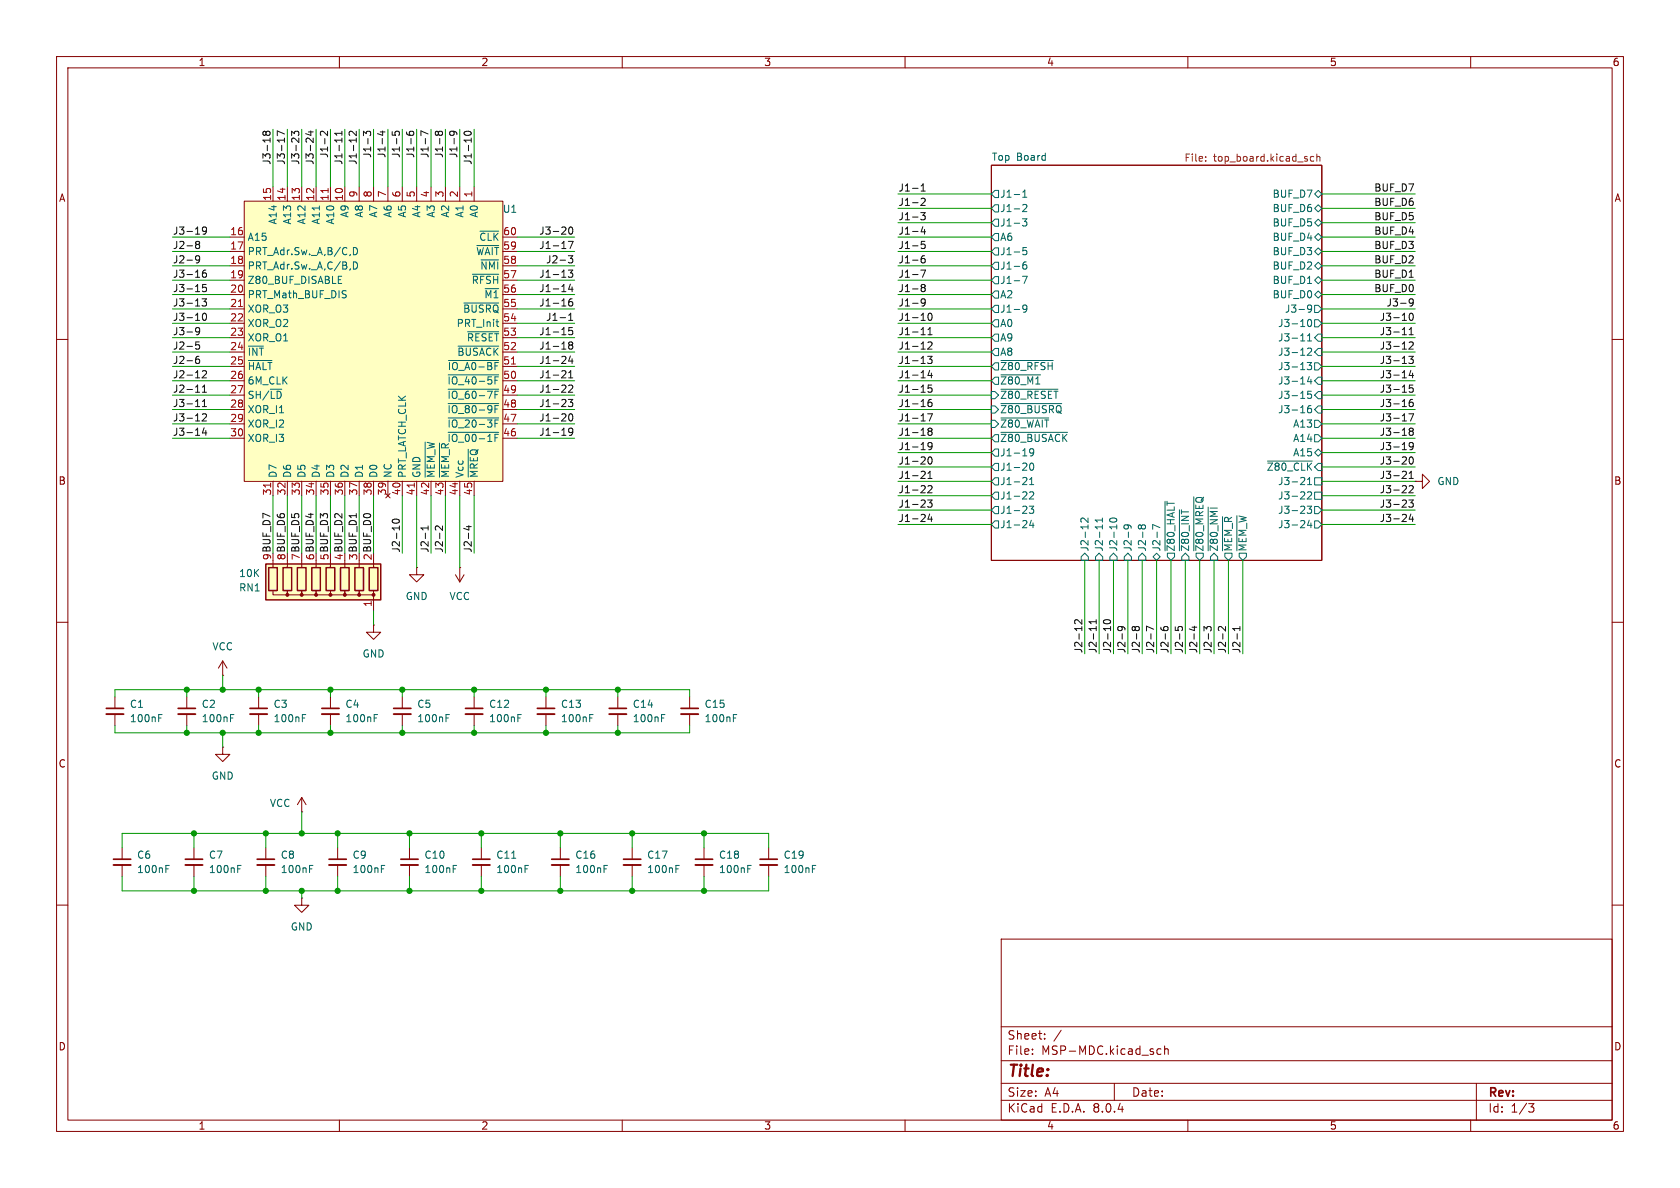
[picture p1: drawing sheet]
<svg xmlns="http://www.w3.org/2000/svg" width="297mm" height="210mm" viewBox="0 0 297 210" stroke-linecap="round" stroke-linejoin="round" font-family="sans-serif">
<g fill="none" stroke="#840000" stroke-width=".18">
<path d="M10 10h277v190h-277zM12 12h273v186h-273zM60 10v2M110 10v2M160 10v2M210 10v2M260 10v2M175.3 29.2h58.4v69.9h-58.4zM10 60h2M285 60h2M10 110h2M66 110.5v1.3h1.3l-1.3 1.2-1.2-1.2h1.2"/>
<path d="M66 110.5h.1M73.7 100.3v1.3h1.2l-1.2 1.3-1.3-1.3h1.3M73.7 100.3h.1M80.5 101.6l.8 1.3M81.3 100.3h.1M81.3 100.3v2.6M82 101.6l-.7 1.3M285 110h2M20.3 123.2v2M20.3 126.2v2.1M33 123.2v2M33 126.2v2.1"/>
<path d="M39.4 132.1v1.3h1.2l-1.2 1.2-1.3-1.2h1.3M39.4 132.1h.1M45.7 123.2v2M45.7 126.2v2.1M58.4 123.2v2M58.4 126.2v2.1M109.2 123.2v2M109.2 126.2v2.1M121.9 123.2v2M121.9 126.2v2.1M10 160h2M47 149.9v2"/>
<path d="M47 152.9v2M53.3 143.5h.1M53.3 141l-.7 1.2M53.3 141v2.5M53.3 141l.8 1.2M59.7 149.9v2M59.7 152.9v2M72.4 149.9v2M72.4 152.9v2M99.1 149.9v2M99.1 152.9v2M111.8 149.9v2"/>
<path d="M111.8 152.9v2M124.5 149.9v2M124.5 152.9v2M135.9 149.9v2M135.9 152.9v2M285 160h2M177 166h108v32h-108zM60 198v2M110 198v2M160 198v2M177 194.5h108M177 191.5h108"/>
<path d="M177 187.5h108M177 181.5h108M182.5 186.3v.1M182.5 185.5v.1M184.7 183.6v.1M184.7 182.8v.1M187.6 182.1l-1.3 2M197 191.5v3M204.5 186.1l.3 .3 .4-.1M205.2 185.5l-.4-.1-.3 .3M205.9 185.5l.2-.1 .4 .1v.9M205.9 184.9v1.5"/>
<path d="M210 198v2M260 198v2M261 191.5v6.5M270.2 195.1h1l-.5 .6 .4 .1 .1 .5-.3 .3h-.4"/>
</g>
<g fill="none" stroke="#006464" stroke-width=".18">
<path d="M175.3 36.8l.6-.6h.6v1.3h-.6zM175.3 39.4l.6-.7h.6v1.3h-.6zM175.9 33.7h.6v1.2h-.6l-.6-.6zM180.8 38.7h.7l-.4 .5 .4 .1v.5l-.2 .1-.5-.1M180.8 34.9h.7M180.8 34l.4-.4v1.3M180.8 36.3l.5-.2 .2 .4-.7 .9h.7M232.4 36.8l.6-.6 .7 .6-.7 .7zM232.4 39.4l.6-.7 .7 .7-.7 .6zM233 33.7l.7 .6-.7 .6-.6-.6zM175.3 41.9l.6-.6h.6v1.2h-.6zM175.3 44.5l.6-.7h.6v1.3h-.6z"/>
<path d="M175.3 47l.6-.6h.6v1.2h-.6zM175.3 49.5l.6-.6h.6v1.3h-.6zM175.3 57.2l.6-.7h.6v1.3h-.6zM175.3 59.7l.6-.6h.6v1.2h-.6zM175.9 51.4h.6v1.3h-.6l-.6-.6zM175.9 54h.6v1.2h-.6l-.6-.6zM180.8 48.8h.8l-.5 1.3M181.4 46.3l-.3 .1a.86 .86 0 0 0 0 1.2l.4-.2v-.4l-.2-.2h-.4l-.1 .2M181.5 43.8h-.6l-.1 .6 .2-.2 .4 .1 .1 .2v.4l-.2 .1-.5-.1M181.5 54.5l-.2 .2-.4-.1-.1-.1 .1-.5 .4-.1 .2 .1a.84 .84 0 0 1-.3 1.2h-.3M231.2 59.4l.3-.4v1.3M231.3 56.5h.2a.68 .68 0 0 1 .4 .6 .68 .68 0 0 1-.4 .6 .84 .84 0 0 1-.2-1.2z"/>
<path d="M231.9 54.5l-.3 .2-.3-.1-.1-.1 .1-.5 .3-.1 .2 .1a.84 .84 0 0 1-.3 1.2h-.2M232.4 41.9l.6-.6 .7 .6-.7 .6zM232.4 44.5l.6-.7 .7 .7-.7 .6zM232.4 47l.6-.6 .7 .6-.7 .6zM232.4 49.5l.6-.6 .7 .6-.7 .7zM232.4 52.1l.6-.7 .7 .7-.7 .6zM232.4 54h.6l.7 .6-.7 .6h-.6zM232.4 56.5h.6l.7 .7-.7 .6h-.6zM233 59.1h.7v1.2h-.7l-.6-.6zM175.3 62.2l.6-.6h.6v1.3h-.6zM175.3 64.8l.6-.7h.6v1.3h-.6zM175.3 67.3l.6-.6h.6v1.2h-.6z"/>
<path d="M175.3 69.2h.6l.6 .7-.6 .6h-.6zM175.3 71.8h.6l.6 .6-.6 .6h-.6zM175.3 74.3h.6l.6 .6-.6 .7h-.6zM175.3 77.5l.6-.7h.6v1.3h-.6zM176.9 63.7h9.3M176.9 66.3h7.1M176.9 68.8h10.1M176.9 71.3h10.8M176.9 73.9h8.5M176.9 76.4h11.8M182.7 79.9l-.2 .2-.4-.1-.1-.1 .1-.5 .4-.1 .2 .1a.84 .84 0 0 1-.3 1.2h-.3M229.9 60.3h.8"/>
<path d="M231.1 64.1h.8l-.4 .5 .3 .1v.5l-.2 .1-.5-.1M231.2 61.7l.4-.2 .3 .4-.8 .9h.8M231.2 60.3h.7M231.5 66.6l-.3 .9h.7M231.8 71.7l-.4 .1a.86 .86 0 0 0 0 1.2l.4-.2 .1-.4-.3-.2h-.3l-.1 .2M231.8 67v.9M231.8 69.2h-.6v.6l.1-.2 .5 .1 .1 .2-.1 .4-.2 .1-.4-.1M232.4 64.1h.6l.7 .7-.7 .6h-.6zM232.4 74.3h.6l.7 .6-.7 .7h-.6zM232.4 76.8h.6l.7 .7-.7 .6h-.6zM233 61.6h.7v1.3h-.7l-.6-.7zM233 66.7h.7v1.2h-.7l-.6-.6z"/>
<path d="M233 69.2h.7v1.3h-.7l-.6-.6zM233 71.8h.7v1.2h-.7l-.6-.6zM175.3 80l.6-.6h.6v1.2h-.6zM175.3 82.6l.6-.7h.6v1.3h-.6zM175.3 90.2l.6-.7h.6v1.3h-.6zM175.9 84.5h.6v1.2h-.6l-.6-.6zM175.9 87h.6v1.3h-.6l-.6-.7zM175.9 92.1h.6v1.2h-.6l-.6-.6zM181.3 84.4l.2 .2v.3l-.7 .8h.7M182 89.5h.7l-.4 .5 .4 .1v.5l-.2 .1-.5-.1M182 87.1l.5-.2 .2 .4-.7 .9h.7M182 85.7h.7"/>
<path d="M182 84.8l.4-.4v1.3M182.1 82l.2-.1a.68 .68 0 0 1 .5 .6 .68 .68 0 0 1-.5 .6l-.2-.1-.1-.4zM182.3 92l-.3 .9h.8M182.6 92.4v.9M191.8 97.8l.6 .6v.7h-1.3v-.7zM192.3 91.6v.8l-.9-.8-.3 .2 .1 .5M194.3 97.8l.6 .6v.7h-1.2v-.7zM194.9 91.6v.7M194.9 92.8v.7M194.9 91.9h-1.3l.4 .4M196.3 91.7a.68 .68 0 0 1 1.1 .3 .72 .72 0 0 1-1.2-.1zM196.8 97.8l.7 .6v.7h-1.3v-.7z"/>
<path d="M199.2 92.8l.3 .2-.1 .4-.2 .1-.4-.1-.1-.4 .1-.2a.84 .84 0 0 1 1.2 .3v.3M199.4 97.8l.6 .6v.7h-1.2v-.7zM201.3 98.4l.6-.6 .7 .6v.7h-1.3zM201.8 93l-.3-.2-.3 .2v.3l.3 .2 .3-.2M201.8 93l.2-.2h.4l.1 .2-.1 .4-.1 .1h-.3l-.2-.2M201.8 93v.3M203.8 98.4l.7-.6 .6 .6-.6 .7zM205 93.3l-1.2-.6v.9M206 88.6v8.8M206.4 97.8h1.2v.6l-.6 .7-.6-.7zM208.5 90.1v7.3M209.5 97.8l.7 .6v.7h-1.3v-.7z"/>
<path d="M211 87.8v9.6M211.5 97.8h1.2v.6l-.6 .7-.6-.7zM213.6 89.6v7.8M214.6 97.8l.7 .6v.7h-1.3v-.7zM216.1 91.3v6.1M216.5 97.8h1.3v.6l-.6 .7-.7-.7zM218.7 91.2v6.2M219.1 97.8h1.2v.6l-.6 .7-.6-.7zM224.1 81.5h7.9M230.4 84.4l.3 .2-.1 .3-.7 .8h.8M231.1 89.5h.8l-.4 .5 .3 .1v.5l-.2 .1-.5-.1M231.2 85.7h.7"/>
<path d="M231.2 87.1l.4-.2 .3 .4-.8 .9h.8M231.2 84.8l.3-.4v1.3M231.5 92l-.3 .9h.7M231.8 92.4v.9M232.4 80l.6-.6 .7 .6-.7 .6zM232.4 84.5h1.3v1.2h-1.3zM232.4 87h1.3v1.3h-1.3zM232.4 89.5h.6l.7 .7-.7 .6h-.6zM232.4 92.1h.6l.7 .6-.7 .6h-.6zM28.1 126.9h.4M28.1 126.3h.6M40.8 126.9h.4"/>
<path d="M40.8 126.3h.6M53.5 126.9h.4M53.5 126.3h.6M66.2 126.9h.4M66.2 126.3h.6M117 126.9h.4M117 126.3h.6M129.7 126.9h.4M129.7 126.3h.6M54.7 153.6h.4M54.7 153h.6M67.4 153.6h.4"/>
<path d="M67.4 153h.6M80.1 153.6h.4M80.1 153h.6M106.8 153.6h.4M106.8 153h.6M119.5 153.6h.4M119.5 153h.6M132.2 153.6h.4M132.2 153h.6M143.6 153.6h.4M143.6 153h.6"/>
</g>
<path d="M213.1 28.4v.1M213.1 27.7v.1M232.3 27.7h-.4l-.2 .2 .1 .5h.5M232.8 27.8l.2-.1h.3v.8M232.8 27.2v1.3" fill="none" stroke="#725600" stroke-width=".18"/>
<g fill="none" stroke="#840000" stroke-width=".33">
<path d="M18.8 126.2h3M31.5 126.2h3M44.2 126.2h3M56.9 126.2h3M107.7 126.2h3M120.4 126.2h3M45.5 152.9h3M58.2 152.9h3M70.9 152.9h3M97.5 152.9h3.1M110.2 152.9h3.1M122.9 152.9h3.1"/>
<path d="M134.4 152.9h3"/>
</g>
<g fill="none" stroke="#840000" stroke-width=".3">
<path d="M18.8 125.2h3M31.5 125.2h3M44.2 125.2h3M56.9 125.2h3M107.7 125.2h3M120.4 125.2h3M45.5 151.9h3M58.2 151.9h3M70.9 151.9h3M97.5 151.9h3.1M110.2 151.9h3.1M122.9 151.9h3.1"/>
<path d="M134.4 151.9h3"/>
</g>
<path d="M47 99.7h20.3v6.3h-20.3z" fill="#ffffc2"/>
<path d="M47 99.7h20.3v6.3h-20.3zM47.5 100.3h1.5v4.1h-1.5zM50 100.3h1.6v4.1h-1.6zM52.6 100.3h1.5v4.1h-1.5zM55.1 100.3h1.5v4.1h-1.5zM57.7 100.3h1.5v4.1h-1.5zM60.2 100.3h1.5v4.1h-1.5zM62.7 100.3h1.6v4.1h-1.6zM65.3 100.3h1.5v4.1h-1.5z" fill="none" stroke="#840000" stroke-width=".25"/>
<g fill="#840000" stroke="#840000" stroke-width=".18">
<circle cx="66" cy="105.2" r=".25"/>
<circle cx="63.5" cy="105.2" r=".25"/>
<circle cx="61" cy="105.2" r=".25"/>
<circle cx="58.4" cy="105.2" r=".25"/>
<circle cx="55.9" cy="105.2" r=".25"/>
<circle cx="53.3" cy="105.2" r=".25"/>
<circle cx="50.8" cy="105.2" r=".25"/>
</g>
<g fill="none" stroke="#840000" stroke-width=".18">
<path d="M48.3 99.1v1.2M50.8 99.1v1.2M53.3 99.1v1.2M55.9 99.1v1.2M58.4 99.1v1.2M61 99.1v1.2M63.5 99.1v1.2M66 99.1v1.2M39.4 119.4h.1M39.4 116.8l-.8 1.3M39.4 116.8v2.6M39.4 116.8l.7 1.3"/>
<path d="M48.3 104.4v.8h2.5v-.8v.8h2.5v-.8v.8h2.6v-.8v.8h2.5v-.8v.8h2.6v-.8v.8h2.5v-.8v.8h2.5v-.8M66 105.4v2.6M83.8 123.2v2M83.8 126.2v2.1M96.5 123.2v2M96.5 126.2v2.1M34.3 149.9v2M34.3 152.9v2M53.3 158.8v1.2h1.3l-1.3 1.3-1.2-1.3h1.2M53.3 158.8h.1"/>
</g>
<path d="M82.3 126.2h3M95 126.2h3M32.8 152.9h3" fill="none" stroke="#840000" stroke-width=".33"/>
<path d="M82.3 125.2h3M95 125.2h3M32.8 151.9h3" fill="none" stroke="#840000" stroke-width=".3"/>
<path d="M91.6 126.9h.4M91.6 126.3h.6M104.3 126.9h.4M104.3 126.3h.6M42 153.6h.4M42 153h.6" fill="none" stroke="#006464" stroke-width=".18"/>
<path d="M43.2 35.6h45.7v49.5h-45.7z" fill="#ffffc2"/>
<g fill="none" stroke="#840000" stroke-width=".18">
<path d="M43.2 35.6h45.7v49.5h-45.7zM48.3 33v2.6M50.8 33v2.6M53.3 33v2.6M55.9 33v2.6M58.4 33v2.6M61 33v2.6M63.5 33v2.6M66 33v2.6M68.6 33v2.6M71.1 33v2.6M73.7 33v2.6"/>
<path d="M76.2 33v2.6M78.7 33v2.6M81.3 33v2.6M83.8 33v2.6M40.6 41.9h2.6M40.6 44.5h2.6M40.6 47h2.6M40.6 49.5h2.6M40.6 52.1h2.6M40.6 54.6h2.6M40.6 57.2h2.6M40.6 59.7h2.6"/>
<path d="M88.9 41.9h2.5M88.9 44.5h2.5M88.9 47h2.5M88.9 49.5h2.5M88.9 52.1h2.5M88.9 54.6h2.5M88.9 57.2h2.5M88.9 59.7h2.5M40.6 62.2h2.6M40.6 64.8h2.6M40.6 67.3h2.6M40.6 69.9h2.6"/>
<path d="M40.6 72.4h2.6M40.6 74.9h2.6M40.6 77.5h2.6M88.9 62.2h2.5M88.9 64.8h2.5M88.9 67.3h2.5M88.9 69.9h2.5M88.9 72.4h2.5M88.9 74.9h2.5M88.9 77.5h2.5M48.3 85.1v2.5M50.8 85.1v2.5"/>
<path d="M53.3 85.1v2.5M55.9 85.1v2.5M58.4 85.1v2.5M61 85.1v2.5M63.5 85.1v2.5M66 85.1v2.5M68.6 85.1v2.5M71.1 85.1v2.5M73.7 85.1v2.5M76.2 85.1v2.5M78.7 85.1v2.5M81.3 85.1v2.5"/>
<path d="M83.8 85.1v2.5M250.2 85.1h1.3v-1.3l1.2 1.3-1.2 1.3v-1.3M250.2 85.1h.1M71.1 123.2v2M71.1 126.2v2.1M21.6 149.9v2M21.6 152.9v2M85.1 149.9v2M85.1 152.9v2"/>
</g>
<path d="M58 33.3v.7M42.2 54.2h.7M90.4 64.4h.7M47.8 85.4v.7M73.2 85.4v.7" fill="none" stroke="#a90000" stroke-width=".18"/>
<g fill="none" stroke="#006464" stroke-width=".18">
<path d="M59.8 49.4h.4M59.8 50.1h.6M59.8 48.8h.6M61 51.4h.2M61.1 52.1l.1 .2-.1 .3M62.5 43.8a.64 .64 0 0 1 .7 .6 .64 .64 0 0 1-.7 .6zM62.5 46.3a.64 .64 0 0 1 .7 .6 .64 .64 0 0 1-.7 .7zM82 53.6h6.2M82.7 58.6h5.5M83.5 48.5h4.7M84.3 43.4h3.9M84.9 40.9h3.3"/>
<path d="M85 45.9h3.2M87.7 56.9h.5M88 57.7h.2M43.9 63.7h4.2M75.2 78.1v6.3M77.7 78.3v6.1M79.2 76.4h9M79.2 73.9h9M79.2 71.3h9M79.2 68.8h9M79.2 66.3h9M79.3 63.7h8.9"/>
<path d="M81 61.2h7.2M82.8 79.4v5M78.9 126.9h.4M78.9 126.3h.6M29.3 153.6h.4M29.3 153h.6M90.5 151.7h.7M92.8 153.6h.4M92.8 153h.6"/>
</g>
<path d="M69.6 126.2h3M20.1 152.9h3M83.6 152.9h3" fill="none" stroke="#840000" stroke-width=".33"/>
<path d="M69.6 125.2h3M20.1 151.9h3M83.6 151.9h3" fill="none" stroke="#840000" stroke-width=".3"/>
<g fill="none" stroke="#0f0f0f" stroke-width=".18">
<path d="M47 23.4l-.2-.2-.3 .2v.4l.2 .1 .3-.2M47 23.4l.3-.2h.2l.2 .2v.4l-.2 .1h-.4l-.1-.2M47 23.4v.3M50.3 23.7l-1.3-.6v.9M51.6 24v-.8l.4 .4 .2-.3h.5l.1 .1-.1 .6M54.5 23.3h.9M54.9 23.1v.8l-.9-.3M57.9 23.2v.8l-.9-.8-.4 .2 .2 .5M60.4 23.2v.7M60.4 24.4v.7M60.4 23.6h-1.2l.3 .3M63 23.2v.8l-.9-.8-.4 .2 .1 .5"/>
<path d="M64.3 24v-.8l.4 .4 .2-.3h.5l.1 .1-.1 .6M67.2 23.3h.9M67.6 23.1v.8l-.9-.3M69.3 23.3v.6h.6l-.1-.2 .1-.4 .2-.1 .4 .1 .1 .1-.1 .5M71.9 23.3v.4a.85 .85 0 0 0 1.2 0l-.1-.4-.4-.1-.2 .2v.4l.2 .1M75.7 23.7l-1.3-.6v.9M77.5 23.4l-.2-.2-.3 .2v.4l.2 .1 .3-.2M77.5 23.4l.2-.2h.3l.2 .2v.4l-.2 .1h-.4l-.1-.2M77.5 23.4v.3M80 23.2l.3 .2-.1 .4-.2 .1-.4-.1-.1-.4 .1-.1a.84 .84 0 0 1 1.2 .3v.2M82.2 23.3a.69 .69 0 0 1 1.1 .3 .72 .72 0 0 1-1.3-.1zM162.8 37.6h.8l-.5 .5 .4 .1v.5l-.2 .2-.5-.2"/>
<path d="M162.8 35.2l.5-.2 .3 .4-.8 .9h.8M162.8 33.8h.8M162.8 32.9l.4-.4v1.3M34.8 43.2l-.2-.2 .2-.3h.3l.2 .2-.2 .3M34.8 43.2l-.2 .3v.3l.2 .1h.3l.2-.2-.1-.4-.1-.1M34.8 43.2h.3M35.3 45.8l-.2 .2h-.3l-.2-.2 .1-.5 .4-.1 .1 .1a.84 .84 0 0 1-.3 1.2h-.2M35.3 58.5l-.2 .2h-.3l-.2-.2 .1-.5 .4-.1 .1 .1a.84 .84 0 0 1-.3 1.2h-.2M35.7 52.8h.8l-.4 .5 .3 .1v.6l-.1 .1-.6-.1M35.9 55.5l.2-.1a.68 .68 0 0 1 .4 .6 .68 .68 0 0 1-.4 .6l-.2-.1-.1-.3zM36.4 47.7l-.4 .1a.85 .85 0 0 0 0 1.2l.4-.1 .1-.4-.2-.3-.4 .1-.1 .2M36.4 50.3h-.6v.6l.2-.1h.4l.1 .2-.1 .4-.1 .2-.5-.2"/>
<path d="M36.5 40.7l-.2 .2h-.4l-.1-.2 .1-.5 .4-.1 .1 .1a.84 .84 0 0 1-.3 1.2h-.2M100.5 47.7h.8l-.5 .5 .4 .2v.5l-.2 .1-.5-.1M100.5 45.2h.8l-.5 .5 .4 .1v.6l-.2 .1-.5-.1M100.5 42.7h.8l-.5 1.2M100.5 56.6h.8M100.5 55.7l.4-.3v1.2M100.7 40.2l.1-.1a.68 .68 0 0 1 .5 .7 .68 .68 0 0 1-.5 .6 .84 .84 0 0 1-.1-1.2zM100.8 50.2l-.3 .9h.8M101.1 52.8l-.3 .1a.86 .86 0 0 0 0 1.2l.4-.1 .1-.4-.3-.3h-.2l-.3 .3M101.1 50.7v.9M101.2 57.9h-.6l-.1 .6 .2-.1 .4 .1 .2 .1-.1 .5-.2 .1-.5-.1M162.8 47.7h.8l-.5 1.3"/>
<path d="M162.8 59.2h.8M163.1 50.8l-.3-.2 .3-.3h.2l.3 .2-.3 .3M163.1 50.8l-.3 .3 .1 .3 .2 .2h.2l.3-.3-.1-.3-.2-.2M163.1 50.8h.2M163.1 40.1l-.3 .9h.8M163.4 45.2l-.3 .1a.86 .86 0 0 0 0 1.2l.4-.1 .1-.5-.3-.2-.3 .1-.2 .1M163.4 40.6v.8M163.5 42.7h-.6l-.1 .6 .2-.1h.4l.2 .2-.1 .4-.2 .1-.5-.1M163.6 53.4l-.3 .2h-.3l-.2-.2 .2-.5 .3-.1 .2 .1a.84 .84 0 0 1-.3 1.2h-.2M164.1 59.2h.7M164.1 58.3l.3-.4v1.3M164.2 55.5l.2-.1a.68 .68 0 0 1 .4 .6 .68 .68 0 0 1-.4 .6l-.2-.1-.1-.3z"/>
<path d="M247.9 59.2h.7M249.1 59.2h.7M249.1 58.3l.4-.4v1.3M249.3 55.4h.1a.68 .68 0 0 1 .5 .6 .68 .68 0 0 1-.5 .6 .84 .84 0 0 1-.1-1.2zM249.8 53.4l-.2 .2h-.2l-.3-.2 .1-.5 .4-.1 .2 .1a.84 .84 0 0 1-.3 1.2h-.3M34.6 69.3h.7M34.6 71.9h.7M35.2 63h-.4a.86 .86 0 0 0 0 1.3l.4-.2 .1-.4-.2-.2h-.4l-.1 .2M35.2 60.4h-.6v.7l.2-.2 .4 .1 .1 .2-.1 .4-.1 .1-.5-.1M35.8 65.6l.5-.1 .2 .4-.8 .9h.8M35.8 73.3l.5-.2 .2 .4-.8 .9h.8M35.8 69.3h.7"/>
<path d="M35.8 68.4l.3-.3v1.2M35.8 71l.3-.4v1.3M35.8 71.9h.7M36.1 75.6l-.3 .9h.8M36.4 76.1v.9M99.8 65.5l.2 .3v.3l-.7 .7h.7M100.5 70.6h.8l-.5 .5 .4 .1v.6l-.2 .1-.5-.1M100.5 68.2l.5-.1 .3 .3-.8 .9h.8M100.5 66.8h.8M100.5 65.9l.4-.4v1.3M100.7 73.3l.1-.2a.68 .68 0 0 1 .5 .7 .68 .68 0 0 1-.5 .6l-.1-.1-.2-.4zM100.8 61l-.3-.3 .3-.3h.2l.3 .3-.3 .3"/>
<path d="M100.8 61l-.3 .2v.3l.3 .2h.2l.3-.2v-.3l-.3-.2M100.8 61h.2M100.8 62.9l-.3 .9h.8M101.1 63.4v.9M101.3 76.2l-.3 .3h-.2l-.3-.3 .2-.5h.3l.2 .1a.84 .84 0 0 1-.3 1.2h-.2M164 63h.8l-.4 .5 .3 .1v.5l-.2 .2-.5-.2M164 73.1h.8l-.5 1.3M164.1 60.6l.4-.2 .3 .4-.8 .9h.8M164.3 76.2l-.2-.2 .2-.3h.2l.3 .2-.3 .3M164.3 76.2l-.2 .3v.3l.2 .2h.2l.3-.3v-.2l-.3-.3M164.3 76.2h.2M164.4 65.5l-.3 .9h.7"/>
<path d="M164.7 70.6l-.4 .1a.85 .85 0 0 0 0 1.2l.4-.1 .1-.5-.3-.2-.3 .1-.1 .1M164.7 66v.8M164.7 68.1h-.6v.6l.1-.1h.5l.1 .2-.1 .4-.2 .1-.4-.1M164.8 78.8l-.3 .2h-.3l-.1-.2 .1-.5 .3-.1 .2 .1a.84 .84 0 0 1-.3 1.2h-.2M249.1 63h.7l-.4 .5 .4 .1v.5l-.2 .2-.5-.2M249.1 73.1h.8l-.5 1.3M249.1 60.6l.5-.2 .2 .4-.7 .9h.7M249.4 76.2l-.3-.2 .3-.3h.2l.2 .2-.2 .3M249.4 76.2h.2M249.4 76.2l-.3 .3v.2l.3 .3h.2l.2-.3v-.2l-.2-.3M249.4 65.5l-.3 .9h.8M249.7 70.6l-.3 .1a.86 .86 0 0 0 0 1.2l.4-.1v-.5l-.2-.2h-.2l-.3 .2"/>
<path d="M249.7 66v.8M249.8 68.1h-.6l-.1 .6 .2-.1h.4l.1 .2v.4l-.2 .1-.5-.1M249.8 78.8l-.2 .2h-.2l-.3-.2 .1-.5 .4-.1 .2 .1a.84 .84 0 0 1-.3 1.2h-.3M69.5 91.9a.69 .69 0 0 1 1.1 .3 .72 .72 0 0 1-1.3-.1zM75.7 93v.7M75.7 93.3h-1.3l.4 .4M78.2 93v.8l-.9-.8-.3 .2 .1 .5M82.5 93.1h.8M82.9 92.9v.8l-.9-.3M163.3 83.3l.3 .2-.1 .4-.7 .7h.8M164 88.4h.8l-.4 .5 .3 .1v.5l-.2 .2-.5-.2M164.1 86l.4-.2 .3 .4-.8 .9h.8"/>
<path d="M164.1 84.6h.7M164.1 83.7l.3-.4v1.3M164.2 80.9l.2-.1a.68 .68 0 0 1 .4 .6 .68 .68 0 0 1-.4 .6l-.2-.1-.1-.3zM164.4 90.9l-.3 .9h.7M164.7 91.4v.8M248.4 83.3l.2 .2v.4l-.7 .7h.7M249.1 88.4h.7l-.4 .5 .4 .1v.5l-.2 .2-.5-.2M249.1 86l.5-.2 .2 .4-.7 .9h.7M249.1 84.6h.7M249.1 83.7l.4-.4v1.3M249.3 80.8h.1a.68 .68 0 0 1 .5 .6 .68 .68 0 0 1-.5 .6 .84 .84 0 0 1-.1-1.2zM249.4 90.9l-.3 .9h.8"/>
<path d="M249.7 91.4v.8M191.3 109.5v.8l-.9-.8-.4 .3 .1 .5M193.8 109.5v.8M193.8 110.8v.7M193.8 109.9h-1.3l.4 .4M195.2 109.7a.69 .69 0 0 1 1.1 .3 .72 .72 0 0 1-1.2-.2zM198.2 110.8l.2 .2v.2l-.2 .3-.5-.1-.1-.4 .1-.2a.84 .84 0 0 1 1.2 .3v.3M200.7 111l-.3-.2-.3 .2v.2l.3 .3 .3-.3M200.7 111l.2-.2h.3l.2 .2v.2l-.2 .3h-.3l-.2-.3M200.7 111v.2M204 111.2l-1.3-.5v.8M205.2 110.9l.1 .3a.86 .86 0 0 0 1.2 0l-.1-.4h-.4l-.3 .2v.2l.3 .3"/>
<path d="M207.8 110.8v.6l.6 .1-.1-.2v-.4l.2-.1h.4l.1 .2-.1 .5M210.7 110.9h.9M211.2 110.7v.8l-1-.3M212.8 111.5v-.7l.5 .4 .2-.4h.5l.1 .2-.1 .5M216.7 110.8v.7l-.9-.7-.4 .2 .1 .5M219.2 110.8v.7M219.2 111.1h-1.3l.4 .4"/>
</g>
<g fill="none" stroke="#009600" stroke-width=".18">
<path d="M48.3 22.9v10.1M50.8 22.9v10.1M53.3 22.9v10.1M55.9 22.9v10.1M58.4 22.9v10.1M61 22.9v10.1M63.5 22.9v10.1M66 22.9v10.1M68.6 22.9v10.1M71.1 22.9v10.1M73.7 22.9v10.1M76.2 22.9v10.1"/>
<path d="M78.7 22.9v10.1M81.3 22.9v10.1M83.8 22.9v10.1M158.7 34.3h16.6M158.7 36.8h16.6M158.7 39.4h16.6M233.7 34.3h16.5M233.7 36.8h16.5M233.7 39.4h16.5M30.5 47h10.1M30.5 44.5h10.1M30.5 41.9h10.1"/>
<path d="M30.5 54.6h10.1M30.5 59.7h10.1M30.5 57.2h10.1M30.5 52.1h10.1M30.5 49.5h10.1M91.4 47h10.2M91.4 44.5h10.2M91.4 41.9h10.2M91.4 54.6h10.2M91.4 59.7h10.2M91.4 57.2h10.2M91.4 52.1h10.2"/>
<path d="M91.4 49.5h10.2M158.7 47h16.6M158.7 44.5h16.6M158.7 41.9h16.6M158.7 54.6h16.6M158.7 59.7h16.6M158.7 57.2h16.6M158.7 52.1h16.6M158.7 49.5h16.6M233.7 47h16.5M233.7 44.5h16.5M233.7 41.9h16.5"/>
<path d="M233.7 54.6h16.5M233.7 59.7h16.5M233.7 57.2h16.5M233.7 52.1h16.5M233.7 49.5h16.5M30.5 74.9h10.1M30.5 77.5h10.1M30.5 62.2h10.1M30.5 67.3h10.1M30.5 64.8h10.1M30.5 72.4h10.1M30.5 69.9h10.1"/>
<path d="M91.4 74.9h10.2M91.4 77.5h10.2M91.4 62.2h10.2M91.4 67.3h10.2M91.4 64.8h10.2M91.4 72.4h10.2M91.4 69.9h10.2M158.7 74.9h16.6M158.7 77.5h16.6M158.7 62.2h16.6M158.7 67.3h16.6M158.7 64.8h16.6"/>
<path d="M158.7 72.4h16.6M158.7 69.9h16.6M233.7 74.9h16.5M233.7 77.5h16.5M233.7 62.2h16.5M233.7 67.3h16.5M233.7 64.8h16.5M233.7 72.4h16.5M233.7 69.9h16.5M48.3 87.6v10.2M50.8 87.6v10.2M53.3 87.6v10.2"/>
<path d="M55.9 87.6v10.2M58.4 87.6v10.2M61 87.6v10.2M63.5 87.6v10.2M66 87.6v10.2M71.1 87.6v10.2M73.7 87.6v12.7M76.2 87.6v10.2M78.7 87.6v10.2M81.3 87.6v12.7M83.8 87.6v10.2M158.7 85.1h16.6"/>
<path d="M158.7 87.6h16.6M158.7 90.2h16.6M158.7 80h16.6M158.7 82.6h16.6M158.7 92.7h16.6M191.8 99.1v16.5M194.3 99.1v16.5M196.8 99.1v16.5M199.4 99.1v16.5M201.9 99.1v16.5M204.5 99.1v16.5M207 99.1v16.5"/>
<path d="M209.5 99.1v16.5M212.1 99.1v16.5M214.6 99.1v16.5M217.2 99.1v16.5M219.7 99.1v16.5M233.7 85.1h16.5M233.7 87.6h16.5M233.7 90.2h16.5M233.7 80h16.5M233.7 82.6h16.5M233.7 92.7h16.5M39.4 119.4v2.5"/>
<path d="M66 108v2.5M20.3 128.3v1.2h101.6v-1.2M20.3 123.2v-1.3h101.6v1.3M33 121.9v1.3M33 128.3v1.2M39.4 129.5v2.6M45.7 121.9v1.3M45.7 128.3v1.2M58.4 121.9v1.3M58.4 128.3v1.2M71.1 121.9v1.3M71.1 128.3v1.2"/>
<path d="M83.8 121.9v1.3M83.8 128.3v1.2M96.5 121.9v1.3M96.5 128.3v1.2M109.2 121.9v1.3M109.2 128.3v1.2M21.6 154.9v2.6h114.3v-2.6M21.6 149.9v-2.6h114.3v2.6M34.3 147.3v2.6M34.3 154.9v2.6M47 147.3v2.6M47 154.9v2.6"/>
<path d="M53.3 143.5v3.8M53.3 157.5v1.3M59.7 147.3v2.6M59.7 154.9v2.6M72.4 147.3v2.6M72.4 154.9v2.6M85.1 147.3v2.6M85.1 154.9v2.6M99.1 147.3v2.6M99.1 154.9v2.6M111.8 147.3v2.6M111.8 154.9v2.6"/>
<path d="M124.5 147.3v2.6M124.5 154.9v2.6"/>
</g>
<g fill="#009600" stroke="#009600" stroke-width=".18">
<circle cx="72.4" cy="157.5" r=".46"/>
<circle cx="59.7" cy="147.3" r=".46"/>
<circle cx="99.1" cy="147.3" r=".46"/>
<circle cx="99.1" cy="157.5" r=".46"/>
<circle cx="72.4" cy="147.3" r=".46"/>
<circle cx="71.1" cy="121.9" r=".46"/>
<circle cx="71.1" cy="129.5" r=".46"/>
<circle cx="85.1" cy="157.5" r=".46"/>
<circle cx="85.1" cy="147.3" r=".46"/>
<circle cx="83.8" cy="129.5" r=".46"/>
<circle cx="96.5" cy="129.5" r=".46"/>
<circle cx="83.8" cy="121.9" r=".46"/>
<circle cx="96.5" cy="121.9" r=".46"/>
<circle cx="34.3" cy="147.3" r=".46"/>
<circle cx="34.3" cy="157.5" r=".46"/>
<circle cx="39.4" cy="129.5" r=".46"/>
<circle cx="45.7" cy="129.5" r=".46"/>
<circle cx="53.3" cy="147.3" r=".46"/>
<circle cx="47" cy="147.3" r=".46"/>
<circle cx="59.7" cy="157.5" r=".46"/>
<circle cx="53.3" cy="157.5" r=".46"/>
<circle cx="47" cy="157.5" r=".46"/>
<circle cx="58.4" cy="121.9" r=".46"/>
<circle cx="33" cy="129.5" r=".46"/>
<circle cx="45.7" cy="121.9" r=".46"/>
<circle cx="58.4" cy="129.5" r=".46"/>
<circle cx="33" cy="121.9" r=".46"/>
<circle cx="39.4" cy="121.9" r=".46"/>
<circle cx="111.8" cy="147.3" r=".46"/>
<circle cx="109.2" cy="121.9" r=".46"/>
<circle cx="124.5" cy="147.3" r=".46"/>
<circle cx="124.5" cy="157.5" r=".46"/>
<circle cx="111.8" cy="157.5" r=".46"/>
<circle cx="109.2" cy="129.5" r=".46"/>
</g>
<text font-size="2.8" fill="#840000" x="178" y="190.9">Title:</text>
<g font-size="2.1" fill="#840000">
<text x="178" y="184">Sheet:</text>
<text x="178" y="186.7">File:</text>
<text x="184.1" y="186.7">MSP-MDC.kicad_sch</text>
<text x="178" y="196.9">KiCad</text>
<text x="178" y="194.1">Size:</text>
<text x="184.7" y="194.1">A4</text>
<text x="185.7" y="196.9">E.D.A.</text>
<text x="193.3" y="196.9">8.0.4</text>
<text x="200" y="194.1">Date:</text>
<text x="263" y="194.3">Rev:</text>
<text x="263" y="196.9">Id:</text>
<text x="267.1" y="196.9">1/3</text>
</g>
<g font-size="1.8" fill="#840000">
<text x="35" y="11.9">1</text>
<text x="85" y="11.9">2</text>
<text x="135" y="11.9">3</text>
<text x="185" y="11.9">4</text>
<text x="235" y="11.9">5</text>
<text x="285" y="11.9">6</text>
<text x="10.3" y="35.9">A</text>
<text x="285.3" y="35.9">A</text>
<text x="10.3" y="85.9">B</text>
<text x="285.3" y="85.9">B</text>
<text x="10.3" y="135.9">C</text>
<text x="285.3" y="135.9">C</text>
<text x="10.3" y="185.9">D</text>
<text x="285.3" y="185.9">D</text>
<text x="35" y="199.9">1</text>
<text x="85" y="199.9">2</text>
<text x="135" y="199.9">3</text>
<text x="185" y="199.9">4</text>
<text x="235" y="199.9">5</text>
<text x="285" y="199.9">6</text>
</g>
<g font-size="1.8" fill="#0f0f0f">
<text x="47.9" y="29.2" transform="rotate(-90 47.9 29.2)">J3-18</text>
<text x="50.5" y="29.2" transform="rotate(-90 50.5 29.2)">J3-17</text>
<text x="53" y="29.2" transform="rotate(-90 53 29.2)">J3-23</text>
<text x="55.5" y="29.2" transform="rotate(-90 55.5 29.2)">J3-24</text>
<text x="58.1" y="28" transform="rotate(-90 58.1 28)">J1-2</text>
<text x="60.6" y="29.2" transform="rotate(-90 60.6 29.2)">J1-11</text>
<text x="63.2" y="29.2" transform="rotate(-90 63.2 29.2)">J1-12</text>
<text x="65.7" y="28" transform="rotate(-90 65.7 28)">J1-3</text>
<text x="68.2" y="28" transform="rotate(-90 68.2 28)">J1-4</text>
<text x="70.8" y="28" transform="rotate(-90 70.8 28)">J1-5</text>
<text x="73.3" y="28" transform="rotate(-90 73.3 28)">J1-6</text>
<text x="75.9" y="28" transform="rotate(-90 75.9 28)">J1-7</text>
<text x="78.4" y="28" transform="rotate(-90 78.4 28)">J1-8</text>
<text x="80.9" y="28" transform="rotate(-90 80.9 28)">J1-9</text>
<text x="83.5" y="29.2" transform="rotate(-90 83.5 29.2)">J1-10</text>
<text x="158.7" y="33.9">J1-1</text>
<text x="242.9" y="33.9">BUF_D7</text>
<text x="30.5" y="41.6">J3-19</text>
<text x="95.2" y="41.6">J3-20</text>
<text x="158.7" y="41.6">J1-4</text>
<text x="158.7" y="39">J1-3</text>
<text x="158.7" y="36.5">J1-2</text>
<text x="242.9" y="39">BUF_D5</text>
<text x="242.9" y="41.6">BUF_D4</text>
<text x="242.9" y="36.5">BUF_D6</text>
<text x="30.5" y="46.6">J2-9</text>
<text x="30.5" y="44.1">J2-8</text>
<text x="95.2" y="44.1">J1-17</text>
<text x="96.4" y="46.6">J2-3</text>
<text x="158.7" y="44.1">J1-5</text>
<text x="158.7" y="46.6">J1-6</text>
<text x="242.9" y="46.6">BUF_D2</text>
<text x="242.9" y="44.1">BUF_D3</text>
<text x="30.5" y="49.2">J3-16</text>
<text x="30.5" y="51.7">J3-15</text>
<text x="95.2" y="49.2">J1-13</text>
<text x="95.2" y="51.7">J1-14</text>
<text x="158.7" y="51.7">J1-8</text>
<text x="158.7" y="49.2">J1-7</text>
<text x="242.9" y="51.7">BUF_D0</text>
<text x="242.9" y="49.2">BUF_D1</text>
<text x="30.5" y="54.3">J3-13</text>
<text x="30.5" y="59.3">J3-9</text>
<text x="30.5" y="56.8">J3-10</text>
<text x="95.2" y="59.3">J1-15</text>
<text x="95.2" y="54.3">J1-16</text>
<text x="96.4" y="56.8">J1-1</text>
<text x="158.7" y="56.8">J1-10</text>
<text x="158.7" y="54.3">J1-9</text>
<text x="158.7" y="59.3">J1-11</text>
<text x="243.8" y="56.8">J3-10</text>
<text x="243.8" y="59.3">J3-11</text>
<text x="245" y="54.3">J3-9</text>
<text x="30.5" y="61.9">J2-5</text>
<text x="30.5" y="64.4">J2-6</text>
<text x="95.2" y="64.4">J1-24</text>
<text x="95.2" y="61.9">J1-18</text>
<text x="158.7" y="61.9">J1-12</text>
<text x="158.7" y="64.4">J1-13</text>
<text x="243.8" y="61.9">J3-12</text>
<text x="243.8" y="64.4">J3-13</text>
<text x="30.5" y="67">J2-12</text>
<text x="30.5" y="69.5">J2-11</text>
<text x="95.2" y="67">J1-21</text>
<text x="95.2" y="69.5">J1-22</text>
<text x="158.7" y="67">J1-14</text>
<text x="158.7" y="69.5">J1-15</text>
<text x="243.8" y="67">J3-14</text>
<text x="243.8" y="69.5">J3-15</text>
<text x="30.5" y="72">J3-11</text>
<text x="30.5" y="77.1">J3-14</text>
<text x="30.5" y="74.6">J3-12</text>
<text x="95.2" y="77.1">J1-19</text>
<text x="95.2" y="74.6">J1-20</text>
<text x="95.2" y="72">J1-23</text>
<text x="158.7" y="77.1">J1-18</text>
<text x="158.7" y="72">J1-16</text>
<text x="158.7" y="74.6">J1-17</text>
<text x="243.8" y="72">J3-16</text>
<text x="243.8" y="77.1">J3-18</text>
<text x="243.8" y="74.6">J3-17</text>
<text x="158.7" y="82.2">J1-20</text>
<text x="158.7" y="79.7">J1-19</text>
<text x="243.8" y="79.7">J3-19</text>
<text x="243.8" y="82.2">J3-20</text>
<text x="158.7" y="89.8">J1-23</text>
<text x="158.7" y="87.3">J1-22</text>
<text x="158.7" y="84.7">J1-21</text>
<text x="243.8" y="84.7">J3-21</text>
<text x="243.8" y="89.8">J3-23</text>
<text x="243.8" y="87.3">J3-22</text>
<text x="158.7" y="92.4">J1-24</text>
<text x="243.8" y="92.4">J3-24</text>
<text x="48" y="99.1" transform="rotate(-90 48 99.1)">9 BUF_D7</text>
<text x="50.5" y="99.1" transform="rotate(-90 50.5 99.1)">8 BUF_D6</text>
<text x="53.1" y="99.1" transform="rotate(-90 53.1 99.1)">7 BUF_D5</text>
<text x="55.6" y="99.1" transform="rotate(-90 55.6 99.1)">6 BUF_D4</text>
<text x="58.2" y="99.1" transform="rotate(-90 58.2 99.1)">5 BUF_D3</text>
<text x="60.7" y="99.1" transform="rotate(-90 60.7 99.1)">4 BUF_D2</text>
<text x="63.2" y="99.1" transform="rotate(-90 63.2 99.1)">3 BUF_D1</text>
<text x="65.8" y="99.1" transform="rotate(-90 65.8 99.1)">2 BUF_D0</text>
<text x="70.8" y="97.8" transform="rotate(-90 70.8 97.8)">J2-10</text>
<text x="75.9" y="97.8" transform="rotate(-90 75.9 97.8)">J2-1</text>
<text x="78.4" y="97.8" transform="rotate(-90 78.4 97.8)">J2-2</text>
<text x="83.5" y="97.8" transform="rotate(-90 83.5 97.8)">J2-4</text>
<text x="191.4" y="115.6" transform="rotate(-90 191.4 115.6)">J2-12</text>
<text x="194" y="115.6" transform="rotate(-90 194 115.6)">J2-11</text>
<text x="196.5" y="115.6" transform="rotate(-90 196.5 115.6)">J2-10</text>
<text x="199" y="115.6" transform="rotate(-90 199 115.6)">J2-9</text>
<text x="201.6" y="115.6" transform="rotate(-90 201.6 115.6)">J2-8</text>
<text x="204.1" y="115.6" transform="rotate(-90 204.1 115.6)">J2-7</text>
<text x="206.7" y="115.6" transform="rotate(-90 206.7 115.6)">J2-6</text>
<text x="209.2" y="115.6" transform="rotate(-90 209.2 115.6)">J2-5</text>
<text x="211.7" y="115.6" transform="rotate(-90 211.7 115.6)">J2-4</text>
<text x="214.3" y="115.6" transform="rotate(-90 214.3 115.6)">J2-3</text>
<text x="216.8" y="115.6" transform="rotate(-90 216.8 115.6)">J2-2</text>
<text x="219.4" y="115.6" transform="rotate(-90 219.4 115.6)">J2-1</text>
</g>
<g font-size="1.8" fill="#006464">
<text x="175.3" y="28.5">Top</text>
<text x="179.7" y="28.5">Board</text>
<text x="176.7" y="35.2">J1-1</text>
<text x="224.9" y="35.2">BUF_D7</text>
<text x="49.1" y="39.8" transform="rotate(-90 49.1 39.8)">A14</text>
<text x="51.7" y="39.8" transform="rotate(-90 51.7 39.8)">A13</text>
<text x="54.2" y="39.8" transform="rotate(-90 54.2 39.8)">A12</text>
<text x="56.7" y="39.8" transform="rotate(-90 56.7 39.8)">A11</text>
<text x="59.3" y="39.8" transform="rotate(-90 59.3 39.8)">A10</text>
<text x="61.8" y="38.6" transform="rotate(-90 61.8 38.6)">A9</text>
<text x="64.4" y="38.6" transform="rotate(-90 64.4 38.6)">A8</text>
<text x="66.9" y="38.6" transform="rotate(-90 66.9 38.6)">A7</text>
<text x="69.4" y="38.6" transform="rotate(-90 69.4 38.6)">A6</text>
<text x="72" y="38.6" transform="rotate(-90 72 38.6)">A5</text>
<text x="74.5" y="38.6" transform="rotate(-90 74.5 38.6)">A4</text>
<text x="77.1" y="38.6" transform="rotate(-90 77.1 38.6)">A3</text>
<text x="79.6" y="38.6" transform="rotate(-90 79.6 38.6)">A2</text>
<text x="82.1" y="38.6" transform="rotate(-90 82.1 38.6)">A1</text>
<text x="84.7" y="38.6" transform="rotate(-90 84.7 38.6)">A0</text>
<text x="88.8" y="37.8">U1</text>
<text x="176.7" y="37.7">J1-2</text>
<text x="176.7" y="40.2">J1-3</text>
<text x="224.9" y="37.7">BUF_D6</text>
<text x="224.9" y="40.2">BUF_D5</text>
<text x="43.7" y="42.8">A15</text>
<text x="43.7" y="45.3">PRT_Adr.Sw._A,B/C,D</text>
<text x="43.7" y="47.9">PRT_Adr.Sw._A,C/B,D</text>
<text x="84.1" y="45.3">~{WAIT}</text>
<text x="84.6" y="42.8">~{CLK}</text>
<text x="84.8" y="47.9">~{NMI}</text>
<text x="176.7" y="42.8">A6</text>
<text x="176.7" y="45.3">J1-5</text>
<text x="176.7" y="47.9">J1-6</text>
<text x="224.9" y="42.8">BUF_D4</text>
<text x="224.9" y="45.3">BUF_D3</text>
<text x="224.9" y="47.9">BUF_D2</text>
<text x="43.7" y="50.4">Z80_BUF_DISABLE</text>
<text x="43.7" y="52.9">PRT_Math_BUF_DIS</text>
<text x="83.3" y="50.4">~{RFSH}</text>
<text x="85.5" y="52.9">~{M1}</text>
<text x="176.7" y="50.4">J1-7</text>
<text x="176.7" y="52.9">A2</text>
<text x="224.9" y="50.4">BUF_D1</text>
<text x="224.9" y="52.9">BUF_D0</text>
<text x="43.7" y="55.5">XOR_O3</text>
<text x="43.7" y="58">XOR_O2</text>
<text x="80.6" y="58">PRT_Init</text>
<text x="81.8" y="55.5">~{BUSRQ}</text>
<text x="176.7" y="55.5">J1-9</text>
<text x="176.7" y="58">A0</text>
<text x="225.8" y="58">J3-10</text>
<text x="227.1" y="55.5">J3-9</text>
<text x="43.7" y="60.6">XOR_O1</text>
<text x="43.7" y="63.1">~{INT}</text>
<text x="43.7" y="65.6">~{HALT}</text>
<text x="79.1" y="65.6">~{IO_A0-BF}</text>
<text x="80.8" y="63.1">~{BUSACK}</text>
<text x="82.4" y="60.6">~{RESET}</text>
<text x="176.7" y="60.6">A9</text>
<text x="176.7" y="63.1">A8</text>
<text x="176.7" y="65.6">~{Z80_RFSH}</text>
<text x="225.8" y="60.6">J3-11</text>
<text x="225.8" y="63.1">J3-12</text>
<text x="225.8" y="65.6">J3-13</text>
<text x="43.7" y="68.2">6M_CLK</text>
<text x="43.7" y="70.7">SH/~{LD}</text>
<text x="79" y="70.7">~{IO_60-7F}</text>
<text x="79" y="68.2">~{IO_40-5F}</text>
<text x="176.7" y="68.2">~{Z80_M1}</text>
<text x="176.7" y="70.7">~{Z80_RESET}</text>
<text x="225.8" y="68.2">J3-14</text>
<text x="225.8" y="70.7">J3-15</text>
<text x="43.7" y="73.3">XOR_I1</text>
<text x="43.7" y="75.8">XOR_I2</text>
<text x="79" y="75.8">~{IO_20-3F}</text>
<text x="79" y="73.3">~{IO_80-9F}</text>
<text x="176.7" y="73.3">~{Z80_BUSRQ}</text>
<text x="176.7" y="75.8">~{Z80_WAIT}</text>
<text x="225.8" y="73.3">J3-16</text>
<text x="228.5" y="75.8">A13</text>
<text x="43.7" y="78.3">XOR_I3</text>
<text x="79" y="78.3">~{IO_00-1F}</text>
<text x="176.7" y="78.3">~{Z80_BUSACK}</text>
<text x="176.7" y="80.9">J1-19</text>
<text x="176.7" y="83.4">J1-20</text>
<text x="223.9" y="83.4">~{Z80_CLK}</text>
<text x="228.5" y="78.3">A14</text>
<text x="228.5" y="80.9">A15</text>
<text x="49.1" y="84.6" transform="rotate(-90 49.1 84.6)">D7</text>
<text x="51.7" y="84.6" transform="rotate(-90 51.7 84.6)">D6</text>
<text x="54.2" y="84.6" transform="rotate(-90 54.2 84.6)">D5</text>
<text x="56.7" y="84.6" transform="rotate(-90 56.7 84.6)">D4</text>
<text x="59.3" y="84.6" transform="rotate(-90 59.3 84.6)">D3</text>
<text x="61.8" y="84.6" transform="rotate(-90 61.8 84.6)">D2</text>
<text x="64.4" y="84.6" transform="rotate(-90 64.4 84.6)">D1</text>
<text x="66.9" y="84.6" transform="rotate(-90 66.9 84.6)">D0</text>
<text x="69.4" y="84.6" transform="rotate(-90 69.4 84.6)">NC</text>
<text x="72" y="84.6" transform="rotate(-90 72 84.6)">PRT_LATCH_CLK</text>
<text x="74.5" y="84.6" transform="rotate(-90 74.5 84.6)">GND</text>
<text x="77.1" y="84.6" transform="rotate(-90 77.1 84.6)">~{MEM_W}</text>
<text x="79.6" y="84.6" transform="rotate(-90 79.6 84.6)">~{MEM_R}</text>
<text x="82.1" y="84.6" transform="rotate(-90 82.1 84.6)">Vcc</text>
<text x="84.7" y="84.6" transform="rotate(-90 84.7 84.6)">~{MREQ}</text>
<text x="176.7" y="86">J1-21</text>
<text x="176.7" y="88.5">J1-22</text>
<text x="225.8" y="86">J3-21</text>
<text x="225.8" y="88.5">J3-22</text>
<text x="254" y="86">GND</text>
<text x="176.7" y="91">J1-23</text>
<text x="176.7" y="93.6">J1-24</text>
<text x="225.8" y="91">J3-23</text>
<text x="225.8" y="93.6">J3-24</text>
<text x="192.6" y="97.6" transform="rotate(-90 192.6 97.6)">J2-12</text>
<text x="195.2" y="97.6" transform="rotate(-90 195.2 97.6)">J2-11</text>
<text x="197.7" y="97.6" transform="rotate(-90 197.7 97.6)">J2-10</text>
<text x="200.3" y="97.6" transform="rotate(-90 200.3 97.6)">J2-9</text>
<text x="202.8" y="97.6" transform="rotate(-90 202.8 97.6)">J2-8</text>
<text x="205.3" y="97.6" transform="rotate(-90 205.3 97.6)">J2-7</text>
<text x="207.9" y="97.6" transform="rotate(-90 207.9 97.6)">~{Z80_HALT}</text>
<text x="210.4" y="97.6" transform="rotate(-90 210.4 97.6)">~{Z80_INT}</text>
<text x="213" y="97.6" transform="rotate(-90 213 97.6)">~{Z80_MREQ}</text>
<text x="215.5" y="97.6" transform="rotate(-90 215.5 97.6)">~{Z80_NMI}</text>
<text x="218" y="97.6" transform="rotate(-90 218 97.6)">~{MEM_R}</text>
<text x="220.6" y="97.6" transform="rotate(-90 220.6 97.6)">~{MEM_W}</text>
<text x="42.2" y="104.7">RN1</text>
<text x="42.2" y="102.2">10K</text>
<text x="71.6" y="106.3">GND</text>
<text x="79.4" y="106.3">VCC</text>
<text x="37.5" y="115.2">VCC</text>
<text x="64" y="116.4">GND</text>
<text x="22.9" y="125.3">C1</text>
<text x="35.6" y="125.3">C2</text>
<text x="48.3" y="125.3">C3</text>
<text x="61" y="125.3">C4</text>
<text x="73.7" y="125.3">C5</text>
<text x="86.4" y="125.3">C12</text>
<text x="99.1" y="125.3">C13</text>
<text x="111.8" y="125.3">C14</text>
<text x="124.5" y="125.3">C15</text>
<text x="22.9" y="127.9">100nF</text>
<text x="35.6" y="127.9">100nF</text>
<text x="48.3" y="127.9">100nF</text>
<text x="61" y="127.9">100nF</text>
<text x="73.7" y="127.9">100nF</text>
<text x="86.4" y="127.9">100nF</text>
<text x="99.1" y="127.9">100nF</text>
<text x="111.8" y="127.9">100nF</text>
<text x="124.5" y="127.9">100nF</text>
<text x="37.3" y="138">GND</text>
<text x="47.6" y="142.8">VCC</text>
<text x="24.1" y="152">C6</text>
<text x="24.1" y="154.5">100nF</text>
<text x="36.8" y="152">C7</text>
<text x="36.8" y="154.5">100nF</text>
<text x="49.5" y="152">C8</text>
<text x="49.5" y="154.5">100nF</text>
<text x="62.2" y="152">C9</text>
<text x="62.2" y="154.5">100nF</text>
<text x="74.9" y="154.5">100nF</text>
<text x="74.9" y="152">C10</text>
<text x="87.6" y="154.5">100nF</text>
<text x="87.6" y="152">C11</text>
<text x="101.6" y="154.5">100nF</text>
<text x="101.6" y="152">C16</text>
<text x="114.3" y="154.5">100nF</text>
<text x="114.3" y="152">C17</text>
<text x="127" y="154.5">100nF</text>
<text x="127" y="152">C18</text>
<text x="138.4" y="154.5">100nF</text>
<text x="138.4" y="152">C19</text>
<text x="51.3" y="164.7">GND</text>
</g>
<g font-size="1.8" fill="#725600">
<text x="209.3" y="28.9">File:</text>
<text x="214.5" y="28.9">top_board.kicad_sch</text>
</g>
<g font-size="1.8" fill="#a90000">
<text x="48" y="35.6" transform="rotate(-90 48 35.6)">15</text>
<text x="50.5" y="35.6" transform="rotate(-90 50.5 35.6)">14</text>
<text x="53.1" y="35.6" transform="rotate(-90 53.1 35.6)">13</text>
<text x="55.6" y="35.6" transform="rotate(-90 55.6 35.6)">12</text>
<text x="58.2" y="35.6" transform="rotate(-90 58.2 35.6)">11</text>
<text x="60.7" y="35.6" transform="rotate(-90 60.7 35.6)">10</text>
<text x="63.2" y="35" transform="rotate(-90 63.2 35)">9</text>
<text x="65.8" y="35" transform="rotate(-90 65.8 35)">8</text>
<text x="68.3" y="35" transform="rotate(-90 68.3 35)">7</text>
<text x="70.9" y="35" transform="rotate(-90 70.9 35)">6</text>
<text x="73.4" y="35" transform="rotate(-90 73.4 35)">5</text>
<text x="75.9" y="35" transform="rotate(-90 75.9 35)">4</text>
<text x="78.5" y="35" transform="rotate(-90 78.5 35)">3</text>
<text x="81" y="35" transform="rotate(-90 81 35)">2</text>
<text x="83.6" y="35" transform="rotate(-90 83.6 35)">1</text>
<text x="40.6" y="41.7">16</text>
<text x="88.9" y="41.7">60</text>
<text x="40.6" y="44.2">17</text>
<text x="40.6" y="46.7">18</text>
<text x="88.9" y="46.7">58</text>
<text x="88.9" y="44.2">59</text>
<text x="40.6" y="49.3">19</text>
<text x="40.6" y="51.8">20</text>
<text x="88.9" y="51.8">56</text>
<text x="88.9" y="49.3">57</text>
<text x="40.6" y="54.4">21</text>
<text x="40.6" y="56.9">22</text>
<text x="40.6" y="59.4">23</text>
<text x="88.9" y="59.4">53</text>
<text x="88.9" y="56.9">54</text>
<text x="88.9" y="54.4">55</text>
<text x="40.6" y="62">24</text>
<text x="40.6" y="64.5">25</text>
<text x="88.9" y="64.5">51</text>
<text x="88.9" y="62">52</text>
<text x="40.6" y="67.1">26</text>
<text x="40.6" y="69.6">27</text>
<text x="88.9" y="69.6">49</text>
<text x="88.9" y="67.1">50</text>
<text x="40.6" y="72.1">28</text>
<text x="40.6" y="74.7">29</text>
<text x="40.6" y="77.2">30</text>
<text x="88.9" y="77.2">46</text>
<text x="88.9" y="74.7">47</text>
<text x="88.9" y="72.1">48</text>
<text x="48" y="87.7" transform="rotate(-90 48 87.7)">31</text>
<text x="50.5" y="87.7" transform="rotate(-90 50.5 87.7)">32</text>
<text x="53.1" y="87.7" transform="rotate(-90 53.1 87.7)">33</text>
<text x="55.6" y="87.7" transform="rotate(-90 55.6 87.7)">34</text>
<text x="58.2" y="87.7" transform="rotate(-90 58.2 87.7)">35</text>
<text x="60.7" y="87.7" transform="rotate(-90 60.7 87.7)">36</text>
<text x="63.2" y="87.7" transform="rotate(-90 63.2 87.7)">37</text>
<text x="65.8" y="87.7" transform="rotate(-90 65.8 87.7)">38</text>
<text x="68.3" y="87.7" transform="rotate(-90 68.3 87.7)">39</text>
<text x="70.9" y="87.7" transform="rotate(-90 70.9 87.7)">40</text>
<text x="73.4" y="87.7" transform="rotate(-90 73.4 87.7)">41</text>
<text x="75.9" y="87.7" transform="rotate(-90 75.9 87.7)">42</text>
<text x="78.5" y="87.7" transform="rotate(-90 78.5 87.7)">43</text>
<text x="81" y="87.7" transform="rotate(-90 81 87.7)">44</text>
<text x="83.6" y="87.7" transform="rotate(-90 83.6 87.7)">45</text>
<text x="65.8" y="107.4" transform="rotate(-90 65.8 107.4)">1</text>
</g>
</svg>
